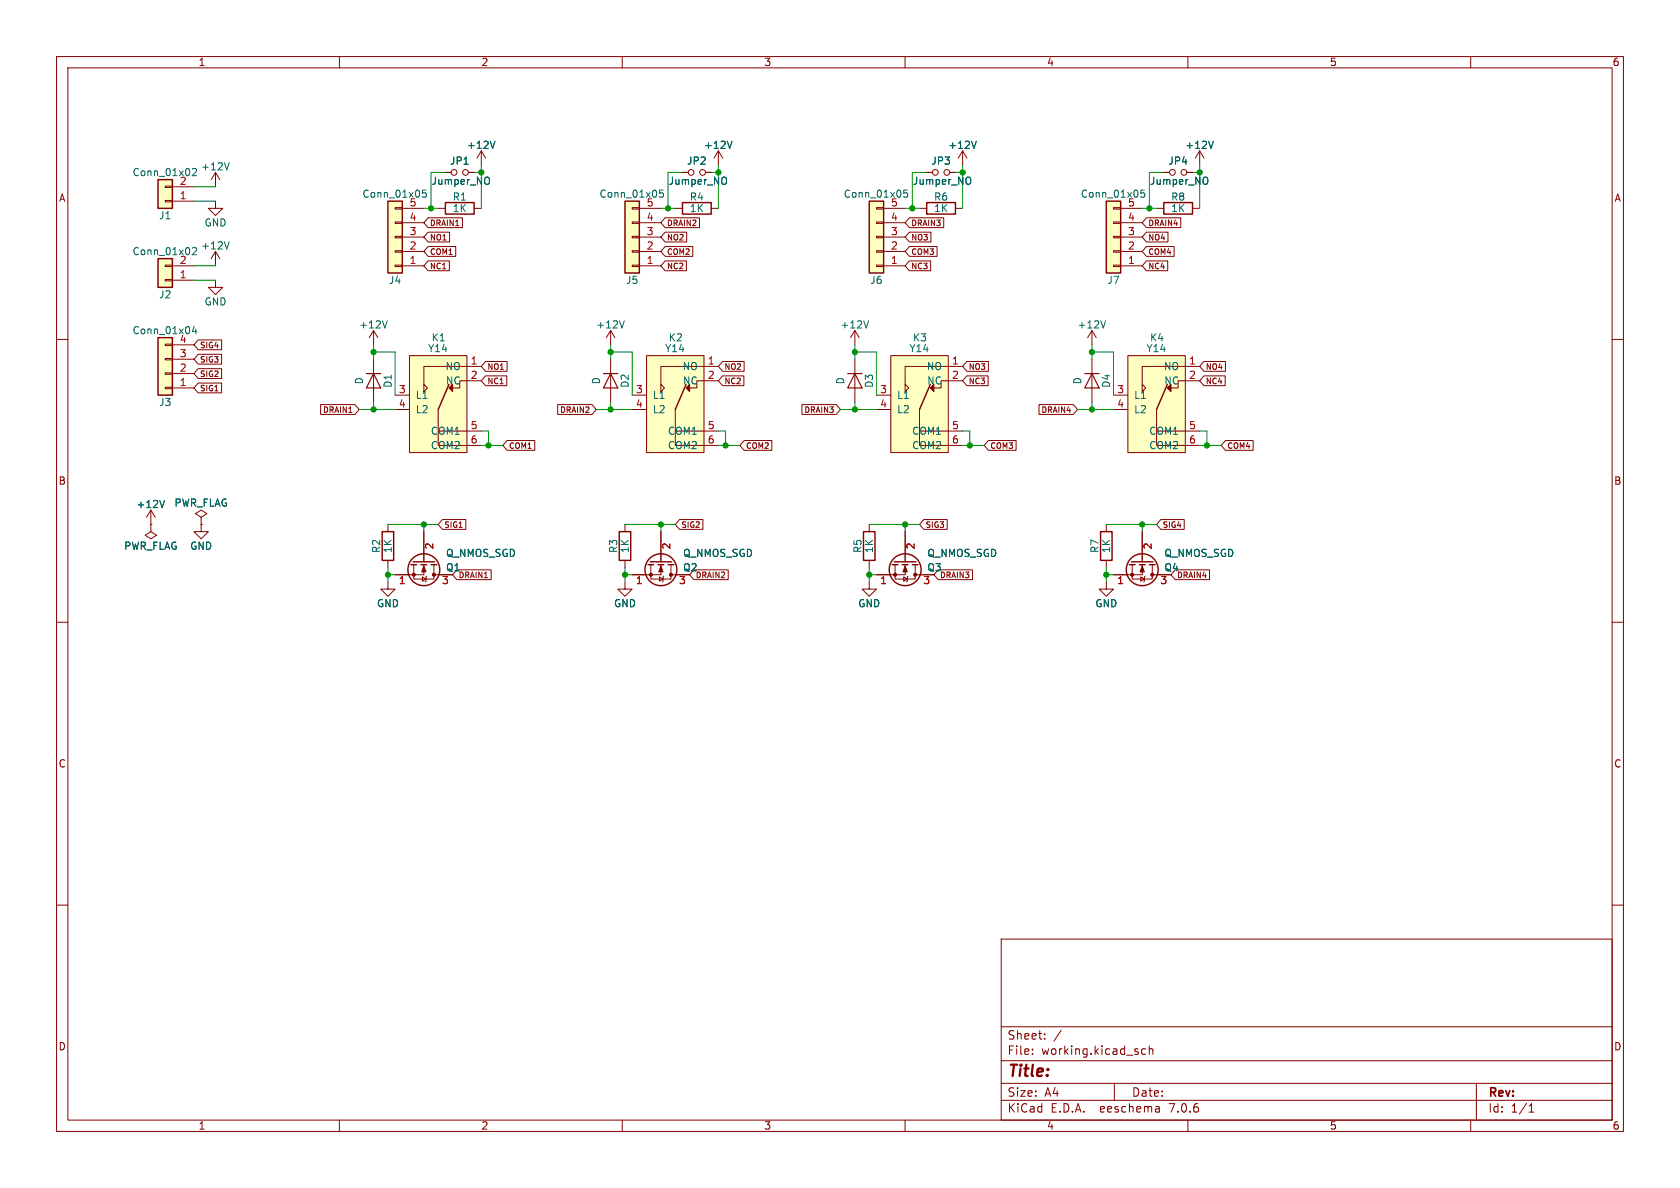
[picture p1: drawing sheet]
<svg xmlns="http://www.w3.org/2000/svg" width="297mm" height="210mm" viewBox="0 0 297 210" stroke-linecap="round" stroke-linejoin="round" font-family="sans-serif">
<g fill="none" stroke="#840000" stroke-width=".18">
<path d="M10 10h277v190h-277zM12 12h273v186h-273zM60 10v2M110 10v2M160 10v2M210 10v2M260 10v2M29.2 32.9h1.3v.2h-1.3zM29.2 35.4h1.3v.3h-1.3zM30.5 35.6h3.8M30.5 33h3.8M38.1 35.6v1.2h1.3l-1.3 1.3-1.3-1.3h1.3"/>
<path d="M38.1 30.5l-.8 1.3M38.1 30.5v2.5M38.1 30.5l.8 1.3M69.8 36.7h1.3v.3h-1.3zM69.8 39.2h1.3v.3h-1.3zM71.1 36.8h3.8M71.1 39.4h3.8M75.7 38.5h6v1.7h-6l-.8-.8zM77.5 36.8h1.2M78.7 30.5h1.1M82.8 30.5h1M83.8 36.8h1.3"/>
<path d="M85.1 26.7l-.8 1.2M85.1 26.7v2.5M85.1 26.7l.8 1.2M111.8 36.7h1.2v.3h-1.2zM111.8 39.2h1.2v.3h-1.2zM113 36.8h3.8M113 39.4h3.8M117.6 38.5h6.1v1.7h-6.1l-.8-.8zM119.4 36.8h1.2M120.6 30.5h1.1M124.7 30.5h1M125.7 36.8h1.3"/>
<path d="M127 26.7l-.8 1.2M127 26.7v2.5M127 26.7l.8 1.2M154.9 36.7h1.3v.3h-1.3zM154.9 39.2h1.3v.3h-1.3zM156.2 36.8h3.8M156.2 39.4h3.8M160.8 38.5h6v1.7h-6l-.8-.8zM162.6 36.8h1.2M163.8 30.5h1M167.9 30.5h1M168.9 36.8h1.3"/>
<path d="M170.2 26.7l-.8 1.2M170.2 26.7v2.5M170.2 26.7l.7 1.2M196.8 36.7h1.3v.3h-1.3zM196.8 39.2h1.3v.3h-1.3zM198.1 36.8h3.8M198.1 39.4h3.8M202.7 38.5h6v1.7h-6l-.8-.8zM204.5 36.8h1.2M205.7 30.5h1.1M209.8 30.5h1M210.8 36.8h1.3"/>
<path d="M212.1 26.7l-.8 1.2M212.1 26.7v2.5M212.1 26.7l.8 1.2M10 60h2M29.2 46.9h1.3v.2h-1.3zM29.2 49.4h1.3v.3h-1.3zM30.5 47h3.8M30.5 49.5h3.8M38.1 49.5v1.3h1.3l-1.3 1.3-1.3-1.3h1.3M38.1 44.5v2.5M38.1 44.5l-.8 1.2M38.1 44.5l.8 1.2"/>
<path d="M66 58.4l-.7 1.3M66 58.4v2.6M66 58.4l.8 1.3M69.8 41.8h1.3v.2h-1.3zM69.8 44.3h1.3v.3h-1.3zM69.8 46.9h1.3v.2h-1.3zM71.1 47h3.8M71.1 44.5h3.8M71.1 41.9h3.8M75.7 41h3.8v1.8h-3.8l-.8-.9zM75.7 46.1h3.7v1.8h-3.7l-.8-.9zM75.7 43.6h4.9v1.7h-4.9l-.8-.8z"/>
<path d="M107.9 58.4v2.6M107.9 58.4l-.7 1.3M107.9 58.4l.8 1.3M111.8 41.8h1.2v.2h-1.2zM111.8 44.3h1.2v.3h-1.2zM111.8 46.9h1.2v.2h-1.2zM113 47h3.8M113 44.5h3.8M113 41.9h3.8M117.6 43.6h4.9v1.7h-4.9l-.8-.8zM117.6 41h3.8v1.8h-3.8l-.8-.9zM117.6 46.1h3.7v1.8h-3.7l-.8-.9z"/>
<path d="M151.1 58.4v2.6M151.1 58.4l-.7 1.3M151.1 58.4l.8 1.3M154.9 41.8h1.3v.2h-1.3zM154.9 44.3h1.3v.3h-1.3zM154.9 46.9h1.3v.2h-1.3zM156.2 47h3.8M156.2 44.5h3.8M156.2 41.9h3.8M160.8 43.6h4.9v1.7h-4.9l-.8-.8zM160.8 41h3.8v1.8h-3.8l-.8-.9zM160.8 46.1h3.7v1.8h-3.7l-.8-.9z"/>
<path d="M193 58.4v2.6M193 58.4l-.7 1.3M193 58.4l.8 1.3M196.8 41.8h1.3v.2h-1.3zM196.8 44.3h1.3v.3h-1.3zM196.8 46.9h1.3v.2h-1.3zM198.1 47h3.8M198.1 44.5h3.8M198.1 41.9h3.8M202.7 46.1h3.7v1.8h-3.7l-.8-.9zM202.7 43.6h4.9v1.7h-4.9l-.8-.8zM202.7 41h3.8v1.8h-3.8l-.8-.9z"/>
<path d="M285 60h2M29.2 60.8h1.3v.3h-1.3zM29.2 63.4h1.3v.2h-1.3zM29.2 65.9h1.3v.3h-1.3zM29.2 68.5h1.3v.2h-1.3zM30.5 68.6h3.8M30.5 66h3.8M30.5 63.5h3.8M30.5 61h3.8M35 62.6h4.2v1.8h-4.2l-.7-.9zM35 65.2h4.2v1.7h-4.2l-.7-.9zM35 67.7h4.2v1.7h-4.2l-.7-.8z"/>
<path d="M35 60.1h4.2v1.7h-4.2l-.7-.8zM56.7 71.5h6.1l.7 .9-.7 .9h-6.1zM66 63.5v7.6M69.8 69.9h2.6M69.8 72.4h2.6M72.4 63.5h.1M72.4 62.9h10.1v17.1h-10.1zM74.9 67.9l.7 .7-.7 .6zM77.5 72.4v6.3h7.6M77.5 76.2h7.6M85.1 64.8h-10.2v3.1M85.1 67.3h-3.8v1.3h-1.3"/>
<path d="M85.8 63.9h3.8v1.7h-3.8l-.7-.8zM85.8 66.4h3.8v1.8h-3.8l-.7-.9zM89.6 77.9h4.9v1.7h-4.9l-.7-.9zM98.6 71.5h6.1l.7 .9-.7 .9h-6.1zM107.9 63.5v7.6M111.8 69.9h2.5M111.8 72.4h2.5M114.3 63.5h.1M114.3 62.9h10.2v17.1h-10.2zM116.8 67.9l.7 .7-.7 .6zM119.4 72.4v6.3h7.6M119.4 76.2h7.6"/>
<path d="M127 64.8h-10.2v3.1M127 67.3h-3.8v1.3h-1.3M127.7 63.9h3.9v1.7h-3.9l-.7-.8zM127.7 66.4h3.8v1.8h-3.8l-.7-.9zM131.6 77.9h4.8v1.7h-4.8l-.8-.9zM141.8 71.5h6l.8 .9-.8 .9h-6zM151.1 63.5v7.6M154.9 69.9h2.6M154.9 72.4h2.6M157.5 63.5h.1M157.5 62.9h10.1v17.1h-10.1zM160 67.9l.7 .7-.7 .6z"/>
<path d="M162.6 72.4v6.3h7.6M162.6 76.2h7.6M170.2 64.8h-10.2v3.1M170.2 67.3h-3.8v1.3h-1.3M170.9 66.4h3.8v1.8h-3.8l-.7-.9zM170.9 63.9h3.8v1.7h-3.8l-.7-.8zM174.7 77.9h4.9v1.7h-4.9l-.7-.9zM183.7 71.5h6.1l.7 .9-.7 .9h-6.1zM193 63.5v7.6M196.8 69.9h2.6M196.8 72.4h2.6M199.4 63.5h.1"/>
<path d="M199.4 62.9h10.1v17.1h-10.1zM201.9 67.9l.7 .7-.7 .6zM204.5 72.4v6.3h7.6M204.5 76.2h7.6M212.1 64.8h-10.2v3.1M212.1 67.3h-3.8v1.3h-1.3M212.8 66.4h3.8v1.8h-3.8l-.7-.9zM212.8 63.9h3.8v1.7h-3.8l-.7-.8zM216.6 77.9h4.9v1.7h-4.9l-.7-.9zM26.7 92.7v1.3l1 .6-1 .7-1-.7 1-.6M26.7 92.7h.1M26.7 90.2l-.8 1.2"/>
<path d="M26.7 90.2v2.5M26.7 90.2l.7 1.2M35.6 92.7v1.3h1.2l-1.2 1.3-1.3-1.3h1.3M35.6 91.4l1-.6-1-.6-1.1 .6 1.1 .6v1.3M35.6 92.7h.1M68.6 92.7v1.3M68.6 99.1v1.2M73.2 99.8v2.6h3.5v-.8M74.9 99.8v1.8h-5.1M74.9 94v5.1M74.9 99.1v.2M76.7 99.8v1.8"/>
<path d="M78.2 91.8h4.2v1.8h-4.2l-.7-.9zM110.5 92.7v1.3M110.5 99.1v1.2M115.1 99.8v2.6h3.5v-.8M116.8 94v5.1M116.8 99.1v.2M116.8 99.8v1.8h-5M118.6 99.8v1.8M120.1 91.8h4.2v1.8h-4.2l-.7-.9zM153.7 92.7v1.3M153.7 99.1v1.2M158.2 99.8v2.6h3.6v-.8"/>
<path d="M160 99.8v1.8h-5.1M160 94v5.1M160 99.1v.2M161.8 99.8v1.8M163.3 91.8h4.1v1.8h-4.1l-.7-.9zM195.6 92.7v1.3M195.6 99.1v1.2M200.2 99.8v2.6h3.5v-.8M201.9 99.8v1.8h-5.1M201.9 94v5.1M201.9 99.1v.2M203.7 99.8v1.8"/>
<path d="M205.2 91.8h4.2v1.8h-4.2l-.7-.9zM10 110h2M68.6 102.9v1.2h1.2l-1.2 1.3-1.3-1.3h1.3M74.7 102l.6 .4-.6 .3zM75.4 101.9l-.1 .1v.7l-.1 .2M76.7 101.6h3.3M80.8 100.7h6v1.8h-6l-.8-.9zM110.5 102.9v1.2h1.3l-1.3 1.3-1.3-1.3h1.3M116.6 102l.6 .4-.6 .3zM117.3 101.9l-.1 .1v.7l-.1 .2M118.6 101.6h3.3M122.7 100.7h6v1.8h-6l-.8-.9z"/>
<path d="M153.7 102.9v1.2h1.2l-1.2 1.3-1.3-1.3h1.3M159.8 102l.6 .4-.6 .3zM160.5 101.9l-.1 .1v.7l-.1 .2M161.8 101.6h3.3M165.8 100.7h6.1v1.8h-6.1l-.7-.9zM195.6 102.9v1.2h1.2l-1.2 1.3-1.3-1.3h1.3M201.7 102l.6 .4-.6 .3zM202.4 101.9l-.1 .1v.7l-.1 .2M203.7 101.6h3.3M207.8 100.7h6v1.8h-6l-.8-.9zM285 110h2M10 160h2"/>
<path d="M285 160h2M177 166h108v32h-108zM60 198v2M110 198v2M160 198v2M177 194.5h108M177 191.5h108M177 187.5h108M177 181.5h108M182.5 186.3v.1M182.5 185.5v.1M184.7 183.6v.1"/>
<path d="M184.7 182.8v.1M187.6 182.1l-1.3 2M197 191.5v3M202.5 185.5l-.4-.1-.3 .3v.4l.2 .2h.5M203.2 185.5l.2-.1 .3 .1 .1 .9M203.2 184.9v1.5M204.9 195.7l.1 .9M205 196.5l-.2 .1M205 196h-.2M210 198v2M260 198v2M261 191.5v6.5"/>
<path d="M270.3 196.6h.9M270.3 195.5l.4-.4v1.5"/>
<circle cx="80.3" cy="30.5" r=".51"/>
<circle cx="82.3" cy="30.5" r=".51"/>
<circle cx="122.2" cy="30.5" r=".51"/>
<circle cx="124.2" cy="30.5" r=".51"/>
<circle cx="165.4" cy="30.5" r=".51"/>
<circle cx="167.4" cy="30.5" r=".51"/>
<circle cx="207.3" cy="30.5" r=".51"/>
<circle cx="209.3" cy="30.5" r=".51"/>
</g>
<g fill="#ffffc2" stroke="#ffffc2" stroke-width=".18">
<path d="M27.9 31.8h2.6v5h-2.6z"/>
<path d="M68.6 35.6h2.5v12.7h-2.5z"/>
<path d="M199.4 62.9h10.1v17.1h-10.1z"/>
<path d="M114.3 62.9h10.2v17.1h-10.2z"/>
<path d="M72.4 62.9h10.1v17.1h-10.1z"/>
<path d="M27.9 59.7h2.6v10.2h-2.6z"/>
<path d="M157.5 62.9h10.1v17.1h-10.1z"/>
<path d="M110.5 35.6h2.5v12.7h-2.5z"/>
<path d="M153.7 35.6h2.5v12.7h-2.5z"/>
<path d="M195.6 35.6h2.5v12.7h-2.5z"/>
<path d="M27.9 45.7h2.6v5.1h-2.6z"/>
</g>
<g fill="none" stroke="#840000" stroke-width=".25">
<path d="M27.9 31.8h2.6v5h-2.6zM68.6 35.6h2.5v12.7h-2.5zM78.7 35.8h5.1v2h-5.1zM110.5 35.6h2.5v12.7h-2.5zM120.6 35.8h5.1v2h-5.1zM153.7 35.6h2.5v12.7h-2.5zM163.8 35.8h5.1v2h-5.1zM195.6 35.6h2.5v12.7h-2.5zM205.7 35.8h5.1v2h-5.1zM27.9 59.7h2.6v10.2h-2.6zM27.9 45.7h2.6v5.1h-2.6zM79.4 67.9l-1.9 4.5"/>
<path d="M121.3 67.9l-1.9 4.5M164.5 67.9l-1.9 4.5M206.4 67.9l-1.9 4.5M67.6 94h2v5.1h-2zM72.6 99.8h1.1M73 99.3h3.8M74.4 99.8h1M76.2 99.8h1M109.5 94h2v5.1h-2zM114.6 99.8h1M114.9 99.3h3.8M116.3 99.8h1"/>
<path d="M118.1 99.8h1M152.7 94h2v5.1h-2zM157.7 99.8h1M158.1 99.3h3.8M159.5 99.8h1M161.3 99.8h1M194.6 94h2v5.1h-2zM199.6 99.8h1.1M200 99.3h3.8M201.4 99.8h1M203.2 99.8h1"/>
<circle cx="74.9" cy="100.7" r="2.82"/>
<circle cx="116.8" cy="100.7" r="2.82"/>
<circle cx="160" cy="100.7" r="2.82"/>
<circle cx="201.9" cy="100.7" r="2.82"/>
</g>
<g fill="none" stroke="#006464" stroke-width=".18">
<path d="M34 29.9l.5-.1 .2 .4-.7 .9h.7M40.5 28.8l-.4 1.2M75.3 33.6h-.6v.6l.1-.1h.5l.1 .2-.1 .4-.2 .2-.4-.2M86.2 31.3l.1 .1a.81 .81 0 0 1-.1 1.2M87.5 25l-.4 1.2M117.2 33.6h-.6v.6l.1-.1h.5l.1 .2-.1 .4-.1 .2-.5-.2M128.1 31.3l.2 .1a.81 .81 0 0 1-.2 1.2M129.4 25l-.4 1.2M160.4 33.6h-.6l-.1 .6 .2-.1h.5l.1 .2-.1 .4-.2 .2-.5-.2M171.3 31.3l.1 .1a.81 .81 0 0 1-.1 1.2M172.6 25l-.4 1.2M202.3 33.6h-.6v.6l.1-.1h.5l.1 .2-.1 .4-.2 .2-.4-.2"/>
<path d="M213.2 31.3l.1 .1a.81 .81 0 0 1-.1 1.2M214.5 25l-.4 1.2M34 43.9l.5-.1 .2 .3-.7 .9h.7M34.3 57.7l-.3 .9h.8M34.6 58.2v.8M40.5 42.7l-.4 1.3M68.5 56.7l-.5 1.3M110.4 56.7l-.5 1.3M153.5 56.7l-.4 1.3M195.5 56.7l-.5 1.3M29.1 88.5l-.4 1.2"/>
</g>
<g fill="#840000" stroke="#840000" stroke-width=".18">
<path d="M206.4 68.6l.6-.7v1.3z"/>
<path d="M121.3 68.6l.6-.7v1.3z"/>
<path d="M116.8 100.1l.4 1h-.7z"/>
<path d="M201.9 100.1l.4 1h-.8z"/>
<path d="M79.4 68.6l.6-.7v1.3z"/>
<path d="M74.9 100.1l.4 1h-.8z"/>
<path d="M164.5 68.6l.6-.7v1.3z"/>
<path d="M160 100.1l.4 1h-.8z"/>
<circle cx="115.1" cy="101.6" r=".28"/>
<circle cx="118.6" cy="101.6" r=".28"/>
<circle cx="200.2" cy="101.6" r=".28"/>
<circle cx="203.7" cy="101.6" r=".28"/>
<circle cx="73.2" cy="101.6" r=".28"/>
<circle cx="76.7" cy="101.6" r=".28"/>
<circle cx="158.2" cy="101.6" r=".28"/>
<circle cx="161.8" cy="101.6" r=".28"/>
</g>
<path d="M64.8 66h2.5M66 66l1.3 2.6h-2.5zM106.7 66h2.5M107.9 66l1.3 2.6h-2.5zM149.9 66h2.5M151.1 66l1.3 2.6h-2.5zM191.8 66h2.5M193 66l1.3 2.6h-2.5z" fill="none" stroke="#840000" stroke-width=".2"/>
<g fill="none" stroke="#009600" stroke-width=".18">
<path d="M34.3 35.6h3.8M34.3 33h3.8M74.9 36.8h2.6M78.7 30.5h-2.5v6.3M83.8 30.5h1.3M85.1 29.2v7.6M116.8 36.8h2.6M120.6 30.5h-2.5v6.3M125.7 30.5h1.3M127 29.2v7.6M160 36.8h2.6M163.8 30.5h-2.5v6.3"/>
<path d="M168.9 30.5h1.3M170.2 29.2v7.6M201.9 36.8h2.6M205.7 30.5h-2.5v6.3M210.8 30.5h1.3M212.1 29.2v7.6M34.3 47h3.8M34.3 49.5h3.8M63.5 72.4h6.3M66 62.2h3.8v7.7M66 61v2.5M66 71.1v1.3"/>
<path d="M85.1 76.2h1.3v2.5M85.1 78.7h3.8M105.4 72.4h6.4M107.9 62.2h3.9v7.7M107.9 61v2.5M107.9 71.1v1.3M127 76.2h1.3v2.5M127 78.7h3.8M148.6 72.4h6.3M151.1 62.2h3.8v7.7M151.1 61v2.5M151.1 71.1v1.3"/>
<path d="M170.2 76.2h1.2v2.5M170.2 78.7h3.8M190.5 72.4h6.3M193 61v2.5M193 71.1v1.3M193 62.2h3.8v7.7M212.1 76.2h1.3v2.5M212.1 78.7h3.8M68.6 92.7h8.9M74.9 92.7v1.3M110.5 92.7h8.9M116.8 92.7v1.3"/>
<path d="M153.7 92.7h8.9M160 92.7v1.3M195.6 92.7h8.9M201.9 92.7v1.3M68.6 101.6h1.2M68.6 100.3v2.6M110.5 101.6h1.3M110.5 100.3v2.6M153.7 101.6h1.2M153.7 100.3v2.6M195.6 100.3v2.6M195.6 101.6h1.2"/>
</g>
<g fill="#009600" stroke="#009600" stroke-width=".18">
<circle cx="195.6" cy="101.6" r=".46"/>
<circle cx="193" cy="62.2" r=".46"/>
<circle cx="201.9" cy="92.7" r=".46"/>
<circle cx="213.4" cy="78.7" r=".46"/>
<circle cx="193" cy="72.4" r=".46"/>
<circle cx="107.9" cy="62.2" r=".46"/>
<circle cx="127" cy="30.5" r=".46"/>
<circle cx="85.1" cy="30.5" r=".46"/>
<circle cx="86.4" cy="78.7" r=".46"/>
<circle cx="118.1" cy="36.8" r=".46"/>
<circle cx="161.3" cy="36.8" r=".46"/>
<circle cx="170.2" cy="30.5" r=".46"/>
<circle cx="203.2" cy="36.8" r=".46"/>
<circle cx="151.1" cy="62.2" r=".46"/>
<circle cx="212.1" cy="30.5" r=".46"/>
<circle cx="76.2" cy="36.8" r=".46"/>
<circle cx="110.5" cy="101.6" r=".46"/>
<circle cx="128.3" cy="78.7" r=".46"/>
<circle cx="107.9" cy="72.4" r=".46"/>
<circle cx="116.8" cy="92.7" r=".46"/>
<circle cx="66" cy="72.4" r=".46"/>
<circle cx="66" cy="62.2" r=".46"/>
<circle cx="74.9" cy="92.7" r=".46"/>
<circle cx="68.6" cy="101.6" r=".46"/>
<circle cx="151.1" cy="72.4" r=".46"/>
<circle cx="160" cy="92.7" r=".46"/>
<circle cx="153.7" cy="101.6" r=".46"/>
<circle cx="171.4" cy="78.7" r=".46"/>
</g>
<text font-size="2.8" fill="#840000" x="178" y="190.9">Title:</text>
<g font-size="2.1" fill="#840000">
<text x="178" y="184">Sheet:</text>
<text x="178" y="186.7">File:</text>
<text x="184.1" y="186.7">working.kicad_sch</text>
<text x="178" y="196.9">KiCad</text>
<text x="178" y="194.1">Size:</text>
<text x="184.7" y="194.1">A4</text>
<text x="185.7" y="196.9">E.D.A.</text>
<text x="194.6" y="196.9">eeschema</text>
<text x="200" y="194.1">Date:</text>
<text x="207" y="196.9">7.0.6</text>
<text x="263" y="194.3">Rev:</text>
<text x="263" y="196.9">Id:</text>
<text x="267.1" y="196.9">1/1</text>
</g>
<g font-size="1.8" fill="#840000">
<text x="35" y="11.9">1</text>
<text x="85" y="11.9">2</text>
<text x="135" y="11.9">3</text>
<text x="185" y="11.9">4</text>
<text x="235" y="11.9">5</text>
<text x="285" y="11.9">6</text>
<text x="10.3" y="35.9">A</text>
<text x="285.3" y="35.9">A</text>
<text x="10.3" y="85.9">B</text>
<text x="285.3" y="85.9">B</text>
<text x="10.3" y="135.9">C</text>
<text x="285.3" y="135.9">C</text>
<text x="10.3" y="185.9">D</text>
<text x="285.3" y="185.9">D</text>
<text x="35" y="199.9">1</text>
<text x="85" y="199.9">2</text>
<text x="135" y="199.9">3</text>
<text x="185" y="199.9">4</text>
<text x="235" y="199.9">5</text>
<text x="285" y="199.9">6</text>
</g>
<g font-size="1.8" fill="#006464">
<text x="79.5" y="29.3">JP1</text>
<text x="82.4" y="26.5">+12V</text>
<text x="121.4" y="29.3">JP2</text>
<text x="124.4" y="26.5">+12V</text>
<text x="164.5" y="29.3">JP3</text>
<text x="167.5" y="26.5">+12V</text>
<text x="206.5" y="29.3">JP4</text>
<text x="209.4" y="26.5">+12V</text>
<text x="23.3" y="31.3">Conn_01x02</text>
<text x="31.7" y="32.8">2</text>
<text x="35.5" y="30.3">+12V</text>
<text x="64" y="35.2">Conn_01x05</text>
<text x="76.2" y="32.9">Jumper_NO</text>
<text x="79.9" y="35.7">R1</text>
<text x="105.9" y="35.2">Conn_01x05</text>
<text x="118.1" y="32.9">Jumper_NO</text>
<text x="121.8" y="35.7">R4</text>
<text x="149.1" y="35.2">Conn_01x05</text>
<text x="161.3" y="32.9">Jumper_NO</text>
<text x="165" y="35.7">R6</text>
<text x="191" y="35.2">Conn_01x05</text>
<text x="203.2" y="32.9">Jumper_NO</text>
<text x="206.9" y="35.7">R8</text>
<text x="28" y="39">J1</text>
<text x="36.1" y="40.2">GND</text>
<text x="72.3" y="36.6">5</text>
<text x="79.9" y="37.7">1K</text>
<text x="114.2" y="36.6">5</text>
<text x="121.8" y="37.7">1K</text>
<text x="157.4" y="36.6">5</text>
<text x="165" y="37.7">1K</text>
<text x="199.3" y="36.6">5</text>
<text x="206.9" y="37.7">1K</text>
<text x="23.3" y="45.3">Conn_01x02</text>
<text x="31.7" y="46.7">2</text>
<text x="35.5" y="44.3">+12V</text>
<text x="28" y="52.9">J2</text>
<text x="68.7" y="50.4">J4</text>
<text x="110.6" y="50.4">J5</text>
<text x="153.7" y="50.4">J6</text>
<text x="195.7" y="50.4">J7</text>
<text x="23.3" y="59.3">Conn_01x04</text>
<text x="36.1" y="54.2">GND</text>
<text x="63.4" y="58.3">+12V</text>
<text x="105.3" y="58.3">+12V</text>
<text x="148.5" y="58.3">+12V</text>
<text x="190.4" y="58.3">+12V</text>
<text x="31.7" y="60.7">4</text>
<text x="75.6" y="62.5">Y14</text>
<text x="76.2" y="60.6">K1</text>
<text x="78.7" y="65.6">NO</text>
<text x="117.5" y="62.5">Y14</text>
<text x="118.1" y="60.6">K2</text>
<text x="120.6" y="65.6">NO</text>
<text x="160.7" y="62.5">Y14</text>
<text x="161.3" y="60.6">K3</text>
<text x="163.8" y="65.6">NO</text>
<text x="202.6" y="62.5">Y14</text>
<text x="203.2" y="60.6">K4</text>
<text x="205.7" y="65.6">NO</text>
<text x="28" y="72">J3</text>
<text x="64.4" y="68" transform="rotate(-90 64.4 68)">D</text>
<text x="69.4" y="68.7" transform="rotate(-90 69.4 68.7)">D1</text>
<text x="73.4" y="70.7">L1</text>
<text x="78.7" y="68.2">NC</text>
<text x="106.3" y="68" transform="rotate(-90 106.3 68)">D</text>
<text x="111.4" y="68.7" transform="rotate(-90 111.4 68.7)">D2</text>
<text x="115.3" y="70.7">L1</text>
<text x="120.6" y="68.2">NC</text>
<text x="149.5" y="68" transform="rotate(-90 149.5 68)">D</text>
<text x="154.5" y="68.7" transform="rotate(-90 154.5 68.7)">D3</text>
<text x="158.5" y="70.7">L1</text>
<text x="163.8" y="68.2">NC</text>
<text x="191.4" y="68" transform="rotate(-90 191.4 68)">D</text>
<text x="196.4" y="68.7" transform="rotate(-90 196.4 68.7)">D4</text>
<text x="200.4" y="70.7">L1</text>
<text x="205.7" y="68.2">NC</text>
<text x="73.4" y="73.3">L2</text>
<text x="76.1" y="77.1">COM1</text>
<text x="115.3" y="73.3">L2</text>
<text x="118" y="77.1">COM1</text>
<text x="158.5" y="73.3">L2</text>
<text x="161.2" y="77.1">COM1</text>
<text x="200.4" y="73.3">L2</text>
<text x="203.1" y="77.1">COM1</text>
<text x="76.1" y="79.6">COM2</text>
<text x="118" y="79.6">COM2</text>
<text x="161.2" y="79.6">COM2</text>
<text x="203.1" y="79.6">COM2</text>
<text x="30.7" y="89.8">PWR_FLAG</text>
<text x="24" y="90">+12V</text>
<text x="21.9" y="97.4">PWR_FLAG</text>
<text x="33.5" y="97.4">GND</text>
<text x="67.4" y="97.9" transform="rotate(-90 67.4 97.9)">R2</text>
<text x="69.4" y="97.9" transform="rotate(-90 69.4 97.9)">1K</text>
<text x="78.7" y="98.7">Q_NMOS_SGD</text>
<text x="78.7" y="101.2">Q1</text>
<text x="109.3" y="97.9" transform="rotate(-90 109.3 97.9)">R3</text>
<text x="111.4" y="97.9" transform="rotate(-90 111.4 97.9)">1K</text>
<text x="120.7" y="98.7">Q_NMOS_SGD</text>
<text x="120.7" y="101.2">Q2</text>
<text x="152.5" y="97.9" transform="rotate(-90 152.5 97.9)">R5</text>
<text x="154.5" y="97.9" transform="rotate(-90 154.5 97.9)">1K</text>
<text x="163.8" y="98.7">Q_NMOS_SGD</text>
<text x="163.8" y="101.2">Q3</text>
<text x="194.4" y="97.9" transform="rotate(-90 194.4 97.9)">R7</text>
<text x="196.4" y="97.9" transform="rotate(-90 196.4 97.9)">1K</text>
<text x="205.7" y="98.7">Q_NMOS_SGD</text>
<text x="205.7" y="101.2">Q4</text>
<text x="66.5" y="107.5">GND</text>
<text x="108.5" y="107.5">GND</text>
<text x="151.6" y="107.5">GND</text>
<text x="193.5" y="107.5">GND</text>
</g>
<g font-size="1.8" fill="#a90000">
<text x="31.7" y="35.3">1</text>
<text x="72.3" y="41.7">3</text>
<text x="72.3" y="39.1">4</text>
<text x="114.2" y="41.7">3</text>
<text x="114.2" y="39.1">4</text>
<text x="157.4" y="41.7">3</text>
<text x="157.4" y="39.1">4</text>
<text x="199.3" y="41.7">3</text>
<text x="199.3" y="39.1">4</text>
<text x="72.3" y="46.7">1</text>
<text x="72.3" y="44.2">2</text>
<text x="114.2" y="46.7">1</text>
<text x="114.2" y="44.2">2</text>
<text x="157.4" y="46.7">1</text>
<text x="157.4" y="44.2">2</text>
<text x="199.3" y="46.7">1</text>
<text x="199.3" y="44.2">2</text>
<text x="31.7" y="49.3">1</text>
<text x="31.7" y="65.8">2</text>
<text x="31.7" y="63.2">3</text>
<text x="83.1" y="64.5">1</text>
<text x="125" y="64.5">1</text>
<text x="168.2" y="64.5">1</text>
<text x="210.1" y="64.5">1</text>
<text x="31.7" y="68.3">1</text>
<text x="70.4" y="69.6">3</text>
<text x="83.1" y="67.1">2</text>
<text x="112.3" y="69.6">3</text>
<text x="125" y="67.1">2</text>
<text x="155.5" y="69.6">3</text>
<text x="168.2" y="67.1">2</text>
<text x="197.4" y="69.6">3</text>
<text x="210.1" y="67.1">2</text>
<text x="70.4" y="72.1">4</text>
<text x="83.1" y="75.9">5</text>
<text x="112.3" y="72.1">4</text>
<text x="125" y="75.9">5</text>
<text x="155.5" y="72.1">4</text>
<text x="168.2" y="75.9">5</text>
<text x="197.4" y="72.1">4</text>
<text x="210.1" y="75.9">5</text>
<text x="83.1" y="78.5">6</text>
<text x="125" y="78.5">6</text>
<text x="168.2" y="78.5">6</text>
<text x="210.1" y="78.5">6</text>
<text x="76.9" y="97.2" transform="rotate(-90 76.9 97.2)">2</text>
<text x="118.8" y="97.2" transform="rotate(-90 118.8 97.2)">2</text>
<text x="162" y="97.2" transform="rotate(-90 162 97.2)">2</text>
<text x="203.9" y="97.2" transform="rotate(-90 203.9 97.2)">2</text>
<text x="70.4" y="103.6">1</text>
<text x="78" y="103.6">3</text>
<text x="112.3" y="103.6">1</text>
<text x="119.9" y="103.6">3</text>
<text x="155.5" y="103.6">1</text>
<text x="163.1" y="103.6">3</text>
<text x="197.4" y="103.6">1</text>
<text x="205" y="103.6">3</text>
</g>
<g font-size="1.4" fill="#840000">
<text x="75.9" y="40.2">DRAIN1</text>
<text x="117.8" y="40.2">DRAIN2</text>
<text x="161" y="40.2">DRAIN3</text>
<text x="202.9" y="40.2">DRAIN4</text>
<text x="75.9" y="42.7">NO1</text>
<text x="75.9" y="47.8">NC1</text>
<text x="75.9" y="45.2">COM1</text>
<text x="117.8" y="45.2">COM2</text>
<text x="117.8" y="42.7">NO2</text>
<text x="117.8" y="47.8">NC2</text>
<text x="161" y="45.2">COM3</text>
<text x="161" y="42.7">NO3</text>
<text x="161" y="47.8">NC3</text>
<text x="202.9" y="47.8">NC4</text>
<text x="202.9" y="45.2">COM4</text>
<text x="202.9" y="42.7">NO4</text>
<text x="35.3" y="64.3">SIG3</text>
<text x="35.3" y="61.8">SIG4</text>
<text x="86.1" y="65.6">NO1</text>
<text x="128" y="65.6">NO2</text>
<text x="171.2" y="65.6">NO3</text>
<text x="213.1" y="65.6">NO4</text>
<text x="35.3" y="66.8">SIG2</text>
<text x="35.3" y="69.4">SIG1</text>
<text x="86.1" y="68.1">NC1</text>
<text x="128" y="68.1">NC2</text>
<text x="171.2" y="68.1">NC3</text>
<text x="213.1" y="68.1">NC4</text>
<text x="57" y="73.2">DRAIN1</text>
<text x="98.9" y="73.2">DRAIN2</text>
<text x="142.1" y="73.2">DRAIN3</text>
<text x="184" y="73.2">DRAIN4</text>
<text x="89.9" y="79.5">COM1</text>
<text x="131.8" y="79.5">COM2</text>
<text x="175" y="79.5">COM3</text>
<text x="216.9" y="79.5">COM4</text>
<text x="78.5" y="93.5">SIG1</text>
<text x="120.4" y="93.5">SIG2</text>
<text x="163.6" y="93.5">SIG3</text>
<text x="205.5" y="93.5">SIG4</text>
<text x="81" y="102.4">DRAIN1</text>
<text x="122.9" y="102.4">DRAIN2</text>
<text x="166.1" y="102.4">DRAIN3</text>
<text x="208" y="102.4">DRAIN4</text>
</g>
</svg>
